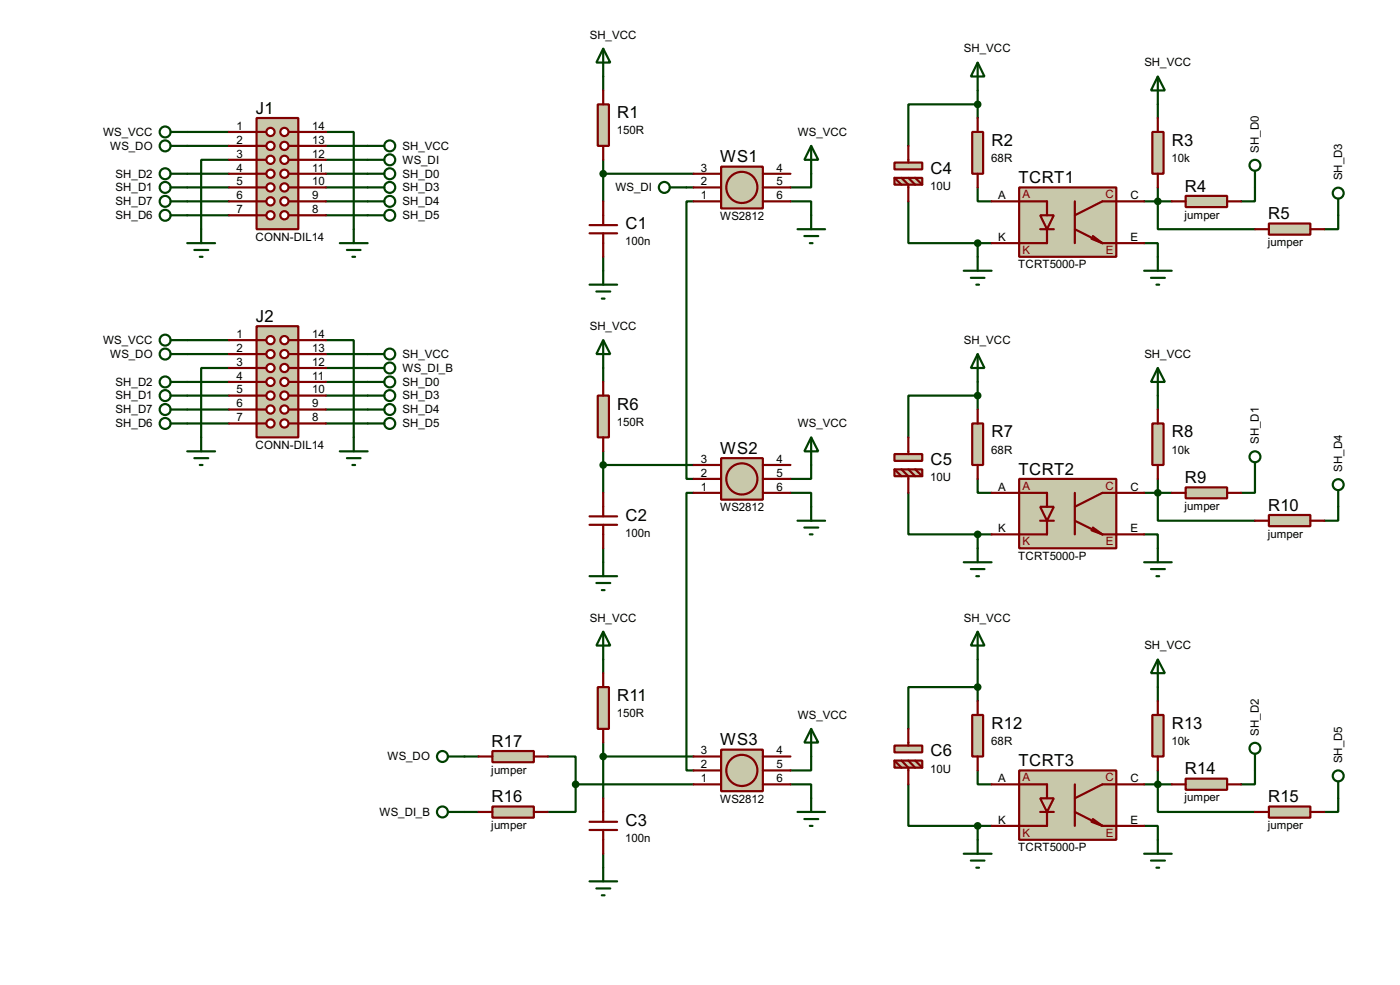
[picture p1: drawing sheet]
<svg xmlns="http://www.w3.org/2000/svg" width="256mm" height="180mm" viewBox="0 0 256 180" stroke-linecap="round" stroke-linejoin="round" font-family="sans-serif">
<g fill="none" stroke="#004000" stroke-width=".4">
<path d="M110.5 14v2.6M179.1 19.1h-12.7v7.6M179.1 16.6v5M212.1 19.1v2.5M34.3 31.8h7.7M34.3 34.3h7.7M34.3 36.9h7.7M34.3 24.2h7.7M34.3 26.7h7.7M34.3 39.4h7.7M42 29.3h-5.1v12.7M59.7 24.2h5.1v17.8"/>
<path d="M59.7 31.8h7.7M59.7 34.3h7.7M59.7 36.9h7.7M59.7 26.7h7.7M59.7 29.3h7.7M59.7 39.4h7.7M110.5 29.3v7.6M110.5 31.8h16.6M125.8 34.3h1.3M127.1 36.9h-1.3v50.8h1.3M144.8 36.9h3.8v2.5M148.6 31.8v2.5h-3.8"/>
<path d="M166.4 36.9v7.6h12.7M179.1 34.3v2.6h2.6M209.6 36.9h5.1M212.1 34.3v7.7h17.8M229.9 34.3v2.6h-2.5M245.2 39.4v2.6h-2.6M110.5 47v2.6M179.1 44.5v2.5M179.1 44.5h2.6M209.6 44.5h2.5v2.5M34.3 62.3h7.7M34.3 64.8h7.7"/>
<path d="M34.3 69.9h7.7M34.3 72.4h7.7M34.3 75h7.7M34.3 77.5h7.7M42 67.4h-5.1v12.7M59.7 62.3h5.1v17.8M59.7 64.8h7.7M59.7 69.9h7.7M59.7 67.4h7.7M59.7 72.4h7.7M59.7 75h7.7M59.7 77.5h7.7"/>
<path d="M110.5 67.4v2.5M179.1 72.4h-12.7v7.7M179.1 69.9v5.1M212.1 72.4v2.6M110.5 82.6v7.6M110.5 85.1h16.6M127.1 90.2h-1.3v50.8h1.3M144.8 90.2h3.8v2.6M148.6 85.1v2.6h-3.8M166.4 90.2v7.6h12.7M179.1 87.7v2.5h2.6M179.1 97.8v2.6"/>
<path d="M179.1 97.8h2.6M209.6 97.8h2.5v2.6M209.6 90.2h5.1M212.1 87.7v7.6h17.8M229.9 87.7v2.5h-2.5M245.2 92.8v2.5h-2.6M110.5 100.4v2.5M85.1 138.5h2.6M100.4 138.5h5.1v5.1M110.5 120.7v2.5M110.5 135.9v10.2M110.5 138.5h16.6"/>
<path d="M148.6 138.5v2.5h-3.8M179.1 125.8h-12.7v7.6M179.1 120.7v7.6M212.1 125.8v2.5M85.1 148.6h2.6M105.5 143.6v5h-5.1M105.5 143.6h21.6M110.5 156.3v2.5M144.8 143.6h3.8v2.5M166.4 143.6v7.6h12.7M179.1 141v2.6h2.6M179.1 151.2v2.5"/>
<path d="M179.1 151.2h2.6M209.6 151.2h2.5v2.5M209.6 143.6h5.1M212.1 141v7.6h17.8M229.9 141v2.6h-2.5M245.2 146.1v2.5h-2.6"/>
</g>
<path d="M132.1 30.5h7.7v7.7h-7.7z" fill="#c8c8aa" stroke="#800000" stroke-width=".4"/>
<circle cx="135.9" cy="34.3" r="2.85" fill="#c8c8aa" stroke="#800000" stroke-width=".4"/>
<path d="M110.5 36.9v4.3M127.1 31.8h5M127.1 34.3h5M127.1 36.9h5M139.8 31.8h5M139.8 34.3h5M139.8 36.9h5M108 42.7h5.1M108 41.2h5.1M110.5 42.7v4.3" fill="none" stroke="#800000" stroke-width=".4"/>
<g fill="none" stroke="#004000" stroke-width=".4">
<path d="M179.1 11.5l1.3 2.5h-2.5zM179.1 11.5v5.1M212.1 14l1.3 2.6h-2.5zM212.1 14v5.1M229.9 31.3v3M245.2 36.4v3M176.6 49.6h5.1M177.9 50.9h2.5M178.9 52.1h.5M179.1 47v2.6M209.6 49.6h5.1M210.9 50.9h2.5"/>
<path d="M211.9 52.1h.5M212.1 47v2.6"/>
<circle cx="229.9" cy="30.3" r="1"/>
<circle cx="245.1" cy="35.4" r="1"/>
</g>
<path d="M109.5 19.1h2.1v7.6h-2.1z" fill="#c8c8aa" stroke="#800000" stroke-width=".4"/>
<path d="M110.5 16.6v2.5M110.5 26.7v2.6" fill="none" stroke="#800000" stroke-width=".4"/>
<path d="M178.1 24.2h2v7.6h-2z" fill="#c8c8aa" stroke="#800000" stroke-width=".4"/>
<path d="M179.1 21.6v2.6M179.1 31.8v2.5" fill="none" stroke="#800000" stroke-width=".4"/>
<path d="M211.1 24.2h2.1v7.6h-2.1z" fill="#c8c8aa" stroke="#800000" stroke-width=".4"/>
<path d="M212.1 21.6v2.6M212.1 31.8v2.5" fill="none" stroke="#800000" stroke-width=".4"/>
<path d="M217.2 35.9h7.6v2h-7.6z" fill="#c8c8aa" stroke="#800000" stroke-width=".4"/>
<path d="M214.7 36.9h2.5M224.8 36.9h2.6" fill="none" stroke="#800000" stroke-width=".4"/>
<path d="M232.5 40.9h7.6v2.1h-7.6z" fill="#c8c8aa" stroke="#800000" stroke-width=".4"/>
<path d="M229.9 42h2.6M240.1 42h2.5" fill="none" stroke="#800000" stroke-width=".4"/>
<path d="M110.5 8.9l1.3 2.6h-2.5zM110.5 8.9v5.1M148.6 26.7l1.3 2.6h-2.5zM148.6 26.7v5.1M148.6 39.4v2.6M108 52.1h5.1M109.3 53.4h2.5M110.3 54.7h.5M110.5 49.6v2.5M146.1 42h5.1M147.4 43.2h2.5M148.4 44.5h.5" fill="none" stroke="#004000" stroke-width=".4"/>
<circle cx="110.5" cy="31.8" r=".5" fill="#004000" stroke="#004000" stroke-width=".4"/>
<path d="M132.1 83.9h7.7v7.6h-7.7z" fill="#c8c8aa" stroke="#800000" stroke-width=".4"/>
<circle cx="135.9" cy="87.7" r="2.85" fill="#c8c8aa" stroke="#800000" stroke-width=".4"/>
<path d="M108 96.1h5.1M108 94.5h5.1M110.5 90.2v4.3M110.5 96.1v4.3M127.1 85.1h5M127.1 87.7h5M127.1 90.2h5M139.8 85.1h5M139.8 87.7h5M139.8 90.2h5" fill="none" stroke="#800000" stroke-width=".4"/>
<path d="M109.5 72.4h2.1v7.7h-2.1z" fill="#c8c8aa" stroke="#800000" stroke-width=".4"/>
<path d="M110.5 69.9v2.5M110.5 80.1v2.5" fill="none" stroke="#800000" stroke-width=".4"/>
<g fill="none" stroke="#004000" stroke-width=".4">
<path d="M110.5 62.3l1.3 2.5h-2.5zM110.5 62.3v5.1M179.1 64.8l1.3 2.6h-2.5zM179.1 64.8v5.1M212.1 67.4l1.3 2.5h-2.5zM212.1 67.4v5M146.1 95.3h5.1M147.4 96.6h2.5M148.4 97.8h.5M148.6 80.1l1.3 2.5h-2.5zM148.6 80.1v5M148.6 92.8v2.5"/>
<path d="M229.9 84.6v3.1M245.2 89.7v3.1M108 105.5h5.1M109.3 106.7h2.5M110.3 108h.5M110.5 102.9v2.6M176.6 102.9h5.1M177.9 104.2h2.5M178.9 105.5h.5M179.1 100.4v2.5M209.6 102.9h5.1M210.9 104.2h2.5"/>
<path d="M211.9 105.5h.5M212.1 100.4v2.5"/>
<circle cx="229.9" cy="83.6" r="1"/>
<circle cx="245.1" cy="88.7" r="1"/>
</g>
<circle cx="110.5" cy="85.1" r=".5" fill="#004000" stroke="#004000" stroke-width=".4"/>
<path d="M178.1 77.5h2v7.6h-2z" fill="#c8c8aa" stroke="#800000" stroke-width=".4"/>
<path d="M179.1 75v2.5M179.1 85.1v2.6" fill="none" stroke="#800000" stroke-width=".4"/>
<path d="M211.1 77.5h2.1v7.6h-2.1z" fill="#c8c8aa" stroke="#800000" stroke-width=".4"/>
<path d="M212.1 75v2.5M212.1 85.1v2.6" fill="none" stroke="#800000" stroke-width=".4"/>
<path d="M217.2 89.2h7.6v2h-7.6z" fill="#c8c8aa" stroke="#800000" stroke-width=".4"/>
<path d="M214.7 90.2h2.5M224.8 90.2h2.6" fill="none" stroke="#800000" stroke-width=".4"/>
<path d="M232.5 94.3h7.6v2h-7.6z" fill="#c8c8aa" stroke="#800000" stroke-width=".4"/>
<path d="M229.9 95.3h2.6M240.1 95.3h2.5" fill="none" stroke="#800000" stroke-width=".4"/>
<path d="M132.1 137.2h7.7v7.6h-7.7z" fill="#c8c8aa" stroke="#800000" stroke-width=".4"/>
<circle cx="135.9" cy="141" r="2.85" fill="#c8c8aa" stroke="#800000" stroke-width=".4"/>
<path d="M127.1 138.5h5M139.8 138.5h5M108 151.9h5.1M108 150.4h5.1M110.5 146.1v4.3M110.5 151.9v4.4M127.1 141h5M127.1 143.6h5M139.8 141h5M139.8 143.6h5" fill="none" stroke="#800000" stroke-width=".4"/>
<path d="M109.5 125.8h2.1v7.6h-2.1z" fill="#c8c8aa" stroke="#800000" stroke-width=".4"/>
<path d="M110.5 123.2v2.6M110.5 133.4v2.5" fill="none" stroke="#800000" stroke-width=".4"/>
<g fill="none" stroke="#004000" stroke-width=".4">
<path d="M110.5 115.6l1.3 2.6h-2.5zM110.5 115.6v5.1M179.1 115.6l1.3 2.6h-2.5zM179.1 115.6v5.1M148.6 133.4l1.3 2.5h-2.5zM148.6 133.4v5.1M212.1 120.7l1.3 2.5h-2.5zM212.1 120.7v5.1M229.9 138v3M110.5 158.8v2.5M146.1 148.6h5.1M147.4 149.9h2.5"/>
<path d="M148.4 151.2h.5M148.6 146.1v2.5M176.6 156.3h5.1M177.9 157.5h2.5M178.9 158.8h.5M179.1 153.7v2.6M209.6 156.3h5.1M210.9 157.5h2.5M211.9 158.8h.5M212.1 153.7v2.6M245.2 143.1v3M108 161.3h5.1"/>
<path d="M109.3 162.6h2.5M110.3 163.9h.5"/>
<circle cx="229.9" cy="137" r="1"/>
<circle cx="245.1" cy="142" r="1"/>
</g>
<circle cx="110.5" cy="138.5" r=".5" fill="#004000" stroke="#004000" stroke-width=".4"/>
<path d="M178.1 130.9h2v7.6h-2z" fill="#c8c8aa" stroke="#800000" stroke-width=".4"/>
<path d="M179.1 128.3v2.6M179.1 138.5v2.5" fill="none" stroke="#800000" stroke-width=".4"/>
<path d="M211.1 130.9h2.1v7.6h-2.1z" fill="#c8c8aa" stroke="#800000" stroke-width=".4"/>
<path d="M212.1 128.3v2.6M212.1 138.5v2.5" fill="none" stroke="#800000" stroke-width=".4"/>
<path d="M217.2 142.5h7.6v2.1h-7.6z" fill="#c8c8aa" stroke="#800000" stroke-width=".4"/>
<path d="M214.7 143.6h2.5M224.8 143.6h2.6" fill="none" stroke="#800000" stroke-width=".4"/>
<path d="M232.5 147.6h7.6v2.1h-7.6z" fill="#c8c8aa" stroke="#800000" stroke-width=".4"/>
<path d="M229.9 148.6h2.6M240.1 148.6h2.5" fill="none" stroke="#800000" stroke-width=".4"/>
<g fill="none" stroke="#004000" stroke-width=".4">
<path d="M122.7 34.3h3.1M82.1 138.5h3"/>
<circle cx="121.7" cy="34.3" r="1"/>
<circle cx="81" cy="138.5" r="1"/>
</g>
<g fill="#c8c8aa" stroke="#800000" stroke-width=".4">
<path d="M163.9 29.8h5.1v1.2h-5.1z"/>
<path d="M163.9 32.6h5.1v1.2h-5.1z"/>
</g>
<path d="M163.9 32.6l1.3 1.2M165.2 32.6l1.2 1.2v3.1M166.4 26.7v3.1M166.4 32.6l1.3 1.2M167.7 32.6l1.3 1.2" fill="none" stroke="#800000" stroke-width=".4"/>
<circle cx="179.1" cy="19.1" r=".5" fill="#004000" stroke="#004000" stroke-width=".4"/>
<g fill="#c8c8aa" stroke="#800000" stroke-width=".4">
<path d="M163.9 83.1h5.1v1.3h-5.1z"/>
<path d="M163.9 85.9h5.1v1.3h-5.1z"/>
</g>
<path d="M163.9 85.9l1.3 1.3M165.2 85.9l1.2 1.3v3M166.4 80.1v3M166.4 85.9l1.3 1.3M167.7 85.9l1.3 1.3" fill="none" stroke="#800000" stroke-width=".4"/>
<circle cx="179.1" cy="72.4" r=".5" fill="#004000" stroke="#004000" stroke-width=".4"/>
<g fill="#c8c8aa" stroke="#800000" stroke-width=".4">
<path d="M163.9 136.5h5.1v1.2h-5.1z"/>
<path d="M163.9 139.2h5.1v1.3h-5.1z"/>
</g>
<path d="M163.9 139.2l1.3 1.3M165.2 139.2l1.2 1.3v3.1M166.4 133.4v3.1M166.4 139.2l1.3 1.3M167.7 139.2l1.3 1.3" fill="none" stroke="#800000" stroke-width=".4"/>
<circle cx="179.1" cy="125.8" r=".5" fill="#004000" stroke="#004000" stroke-width=".4"/>
<path d="M186.7 34.3h17.8v12.7h-17.8z" fill="#c8c8aa" stroke="#800000" stroke-width=".4"/>
<path d="M190.6 39.4h2.5l-1.3 2.6z" fill="#c8c8aa" stroke="#800000" stroke-width=".4"/>
<path d="M181.7 36.9h10.1v2.5M196.9 36.9v7.6M209.6 36.9h-7.6l-5.1 2.5M190.6 42h2.5M191.8 42v2.5h-10.1M196.9 42l5.1 2.5M200 43.7l2 .8M200.2 43.2l1.8 1.3M202 44.5h7.6" fill="none" stroke="#800000" stroke-width=".4"/>
<path d="M186.7 87.7h17.8v12.7h-17.8z" fill="#c8c8aa" stroke="#800000" stroke-width=".4"/>
<path d="M190.6 92.8h2.5l-1.3 2.5z" fill="#c8c8aa" stroke="#800000" stroke-width=".4"/>
<path d="M181.7 90.2h10.1v2.6M190.6 95.3h2.5M191.8 95.3v2.5h-10.1M196.9 90.2v7.6M196.9 95.3l5.1 2.5M200 97.1l2 .7M200.2 96.6l1.8 1.2M202 97.8h7.6M209.6 90.2h-7.6l-5.1 2.6" fill="none" stroke="#800000" stroke-width=".4"/>
<path d="M186.7 141h17.8v12.7h-17.8z" fill="#c8c8aa" stroke="#800000" stroke-width=".4"/>
<path d="M190.6 146.1h2.5l-1.3 2.5z" fill="#c8c8aa" stroke="#800000" stroke-width=".4"/>
<path d="M181.7 143.6h10.1v2.5M190.6 148.6h2.5M191.8 148.6v2.6h-10.1M196.9 143.6v7.6M196.9 148.6l5.1 2.6M200 150.4l2 .8M200.2 149.9l1.8 1.3M202 151.2h7.6M209.6 143.6h-7.6l-5.1 2.5" fill="none" stroke="#800000" stroke-width=".4"/>
<g fill="#004000" stroke="#004000" stroke-width=".4">
<circle cx="179.1" cy="151.2" r=".5"/>
<circle cx="212.1" cy="143.6" r=".5"/>
<circle cx="179.1" cy="97.8" r=".5"/>
<circle cx="212.1" cy="90.2" r=".5"/>
<circle cx="179.1" cy="44.5" r=".5"/>
<circle cx="212.1" cy="36.9" r=".5"/>
</g>
<path d="M90.2 137.5h7.6v2h-7.6z" fill="#c8c8aa" stroke="#800000" stroke-width=".4"/>
<path d="M87.7 138.5h2.5M97.8 138.5h2.6" fill="none" stroke="#800000" stroke-width=".4"/>
<path d="M90.2 147.6h7.6v2.1h-7.6z" fill="#c8c8aa" stroke="#800000" stroke-width=".4"/>
<path d="M87.7 148.6h2.5M97.8 148.6h2.6" fill="none" stroke="#800000" stroke-width=".4"/>
<g fill="none" stroke="#004000" stroke-width=".4">
<path d="M31.3 24.2h3M31.3 26.7h3M31.3 31.8h3M31.3 34.3h3M31.3 36.9h3M67.4 29.3h3M67.4 26.7h3M67.4 31.8h3M67.4 34.3h3M67.4 36.9h3M82.1 148.6h3"/>
<circle cx="30.2" cy="31.8" r="1"/>
<circle cx="30.2" cy="34.3" r="1"/>
<circle cx="30.2" cy="26.7" r="1"/>
<circle cx="30.2" cy="36.9" r="1"/>
<circle cx="30.2" cy="24.2" r="1"/>
<circle cx="71.4" cy="29.3" r="1"/>
<circle cx="71.4" cy="26.7" r="1"/>
<circle cx="71.4" cy="36.9" r="1"/>
<circle cx="71.4" cy="34.3" r="1"/>
<circle cx="71.4" cy="31.8" r="1"/>
<circle cx="81" cy="148.6" r="1"/>
</g>
<circle cx="105.4" cy="143.6" r=".5" fill="#004000" stroke="#004000" stroke-width=".4"/>
<path d="M47 21.6h7.7v20.4h-7.7z" fill="#c8c8aa" stroke="#800000" stroke-width=".4"/>
<path d="M47 24.2h1.8" fill="none" stroke="#800000" stroke-width=".4"/>
<circle cx="49.5" cy="24.2" r=".75" fill="#feffff" stroke="#800000" stroke-width=".4"/>
<path d="M47 26.7h1.8" fill="none" stroke="#800000" stroke-width=".4"/>
<circle cx="49.5" cy="26.7" r=".75" fill="#feffff" stroke="#800000" stroke-width=".4"/>
<path d="M47 29.3h1.8" fill="none" stroke="#800000" stroke-width=".4"/>
<circle cx="49.5" cy="29.3" r=".75" fill="#feffff" stroke="#800000" stroke-width=".4"/>
<path d="M47 31.8h1.8" fill="none" stroke="#800000" stroke-width=".4"/>
<circle cx="49.5" cy="31.8" r=".75" fill="#feffff" stroke="#800000" stroke-width=".4"/>
<path d="M52.9 24.2h1.8" fill="none" stroke="#800000" stroke-width=".4"/>
<circle cx="52.1" cy="24.2" r=".75" fill="#feffff" stroke="#800000" stroke-width=".4"/>
<path d="M52.9 26.7h1.8" fill="none" stroke="#800000" stroke-width=".4"/>
<circle cx="52.1" cy="26.7" r=".75" fill="#feffff" stroke="#800000" stroke-width=".4"/>
<path d="M52.9 29.3h1.8" fill="none" stroke="#800000" stroke-width=".4"/>
<circle cx="52.1" cy="29.3" r=".75" fill="#feffff" stroke="#800000" stroke-width=".4"/>
<path d="M52.9 31.8h1.8" fill="none" stroke="#800000" stroke-width=".4"/>
<circle cx="52.1" cy="31.8" r=".75" fill="#feffff" stroke="#800000" stroke-width=".4"/>
<path d="M47 34.3h1.8" fill="none" stroke="#800000" stroke-width=".4"/>
<circle cx="49.5" cy="34.3" r=".75" fill="#feffff" stroke="#800000" stroke-width=".4"/>
<path d="M52.9 34.3h1.8" fill="none" stroke="#800000" stroke-width=".4"/>
<circle cx="52.1" cy="34.3" r=".75" fill="#feffff" stroke="#800000" stroke-width=".4"/>
<path d="M47 36.9h1.8" fill="none" stroke="#800000" stroke-width=".4"/>
<circle cx="49.5" cy="36.9" r=".75" fill="#feffff" stroke="#800000" stroke-width=".4"/>
<path d="M52.9 36.9h1.8" fill="none" stroke="#800000" stroke-width=".4"/>
<circle cx="52.1" cy="36.9" r=".75" fill="#feffff" stroke="#800000" stroke-width=".4"/>
<path d="M47 39.4h1.8" fill="none" stroke="#800000" stroke-width=".4"/>
<circle cx="49.5" cy="39.4" r=".75" fill="#feffff" stroke="#800000" stroke-width=".4"/>
<path d="M52.9 39.4h1.8" fill="none" stroke="#800000" stroke-width=".4"/>
<circle cx="52.1" cy="39.4" r=".75" fill="#feffff" stroke="#800000" stroke-width=".4"/>
<g fill="none" stroke="#800000" stroke-width=".4">
<path d="M42 24.2h5M42 26.7h5M42 29.3h5M42 31.8h5M42 34.3h5M42 36.9h5M42 39.4h5M54.7 24.2h5M54.7 26.7h5M54.7 29.3h5M54.7 31.8h5M54.7 34.3h5"/>
<path d="M54.7 36.9h5M54.7 39.4h5"/>
</g>
<g fill="none" stroke="#004000" stroke-width=".4">
<path d="M31.3 39.4h3M67.4 39.4h3M34.3 44.5h5.1M35.6 45.8h2.6M36.6 47h.5M36.9 42v2.5M62.3 44.5h5.1M63.6 45.8h2.5M64.6 47h.5M64.8 42v2.5M31.3 62.3h3M31.3 64.8h3"/>
<path d="M31.3 69.9h3M31.3 72.4h3M31.3 75h3M67.4 67.4h3M67.4 64.8h3M67.4 69.9h3M67.4 72.4h3M67.4 75h3"/>
<circle cx="30.2" cy="39.4" r="1"/>
<circle cx="71.4" cy="39.4" r="1"/>
<circle cx="30.2" cy="64.8" r="1"/>
<circle cx="30.2" cy="72.4" r="1"/>
<circle cx="30.2" cy="75" r="1"/>
<circle cx="30.2" cy="62.3" r="1"/>
<circle cx="30.2" cy="69.9" r="1"/>
<circle cx="71.4" cy="64.8" r="1"/>
<circle cx="71.4" cy="67.4" r="1"/>
<circle cx="71.4" cy="75" r="1"/>
<circle cx="71.4" cy="72.4" r="1"/>
<circle cx="71.4" cy="69.9" r="1"/>
</g>
<path d="M47 59.7h7.7v20.4h-7.7z" fill="#c8c8aa" stroke="#800000" stroke-width=".4"/>
<path d="M47 62.3h1.8" fill="none" stroke="#800000" stroke-width=".4"/>
<circle cx="49.5" cy="62.3" r=".75" fill="#feffff" stroke="#800000" stroke-width=".4"/>
<path d="M47 64.8h1.8" fill="none" stroke="#800000" stroke-width=".4"/>
<circle cx="49.5" cy="64.8" r=".75" fill="#feffff" stroke="#800000" stroke-width=".4"/>
<path d="M47 67.4h1.8" fill="none" stroke="#800000" stroke-width=".4"/>
<circle cx="49.5" cy="67.4" r=".75" fill="#feffff" stroke="#800000" stroke-width=".4"/>
<path d="M47 69.9h1.8" fill="none" stroke="#800000" stroke-width=".4"/>
<circle cx="49.5" cy="69.9" r=".75" fill="#feffff" stroke="#800000" stroke-width=".4"/>
<path d="M52.9 62.3h1.8" fill="none" stroke="#800000" stroke-width=".4"/>
<circle cx="52.1" cy="62.3" r=".75" fill="#feffff" stroke="#800000" stroke-width=".4"/>
<path d="M52.9 64.8h1.8" fill="none" stroke="#800000" stroke-width=".4"/>
<circle cx="52.1" cy="64.8" r=".75" fill="#feffff" stroke="#800000" stroke-width=".4"/>
<path d="M52.9 67.4h1.8" fill="none" stroke="#800000" stroke-width=".4"/>
<circle cx="52.1" cy="67.4" r=".75" fill="#feffff" stroke="#800000" stroke-width=".4"/>
<path d="M52.9 69.9h1.8" fill="none" stroke="#800000" stroke-width=".4"/>
<circle cx="52.1" cy="69.9" r=".75" fill="#feffff" stroke="#800000" stroke-width=".4"/>
<path d="M47 72.4h1.8" fill="none" stroke="#800000" stroke-width=".4"/>
<circle cx="49.5" cy="72.4" r=".75" fill="#feffff" stroke="#800000" stroke-width=".4"/>
<path d="M52.9 72.4h1.8" fill="none" stroke="#800000" stroke-width=".4"/>
<circle cx="52.1" cy="72.4" r=".75" fill="#feffff" stroke="#800000" stroke-width=".4"/>
<path d="M47 75h1.8" fill="none" stroke="#800000" stroke-width=".4"/>
<circle cx="49.5" cy="75" r=".75" fill="#feffff" stroke="#800000" stroke-width=".4"/>
<path d="M52.9 75h1.8" fill="none" stroke="#800000" stroke-width=".4"/>
<circle cx="52.1" cy="75" r=".75" fill="#feffff" stroke="#800000" stroke-width=".4"/>
<path d="M47 77.5h1.8" fill="none" stroke="#800000" stroke-width=".4"/>
<circle cx="49.5" cy="77.5" r=".75" fill="#feffff" stroke="#800000" stroke-width=".4"/>
<path d="M52.9 77.5h1.8" fill="none" stroke="#800000" stroke-width=".4"/>
<circle cx="52.1" cy="77.5" r=".75" fill="#feffff" stroke="#800000" stroke-width=".4"/>
<g fill="none" stroke="#800000" stroke-width=".4">
<path d="M42 62.3h5M42 64.8h5M42 67.4h5M42 69.9h5M42 72.4h5M42 75h5M42 77.5h5M54.7 62.3h5M54.7 64.8h5M54.7 67.4h5M54.7 69.9h5M54.7 72.4h5"/>
<path d="M54.7 75h5M54.7 77.5h5"/>
</g>
<g fill="none" stroke="#004000" stroke-width=".4">
<path d="M31.3 77.5h3M67.4 77.5h3M34.3 82.6h5.1M35.6 83.9h2.6M36.6 85.1h.5M36.9 80.1v2.5M62.3 82.6h5.1M63.6 83.9h2.5M64.6 85.1h.5M64.8 80.1v2.5"/>
<circle cx="30.2" cy="77.5" r="1"/>
<circle cx="71.4" cy="77.5" r="1"/>
</g>
<g font-size="3.4">
<text x="46.9" y="20.8">J1</text>
<text x="113.1" y="21.7">R1</text>
<text x="132" y="29.7">WS1</text>
<text x="181.7" y="26.7">R2</text>
<text x="214.7" y="26.7">R3</text>
<text x="170.5" y="31.8">C4</text>
<text x="186.6" y="33.5">TCRT1</text>
<text x="217.1" y="35.1">R4</text>
<text x="114.6" y="42">C1</text>
<text x="232.3" y="40.1">R5</text>
<text x="46.9" y="58.9">J2</text>
<text x="113.1" y="75">R6</text>
<text x="132" y="83.1">WS2</text>
<text x="181.7" y="80.1">R7</text>
<text x="214.7" y="80.1">R8</text>
<text x="170.5" y="85.2">C5</text>
<text x="186.6" y="86.9">TCRT2</text>
<text x="217.1" y="88.4">R9</text>
<text x="114.6" y="95.3">C2</text>
<text x="232.3" y="93.5">R10</text>
<text x="113.1" y="128.3">R11</text>
<text x="90.1" y="136.7">R17</text>
<text x="132" y="136.4">WS3</text>
<text x="181.7" y="133.4">R12</text>
<text x="214.7" y="133.4">R13</text>
<text x="170.5" y="138.5">C6</text>
<text x="186.6" y="140.2">TCRT3</text>
<text x="217.1" y="141.7">R14</text>
<text x="90.1" y="146.8">R16</text>
<text x="232.3" y="146.8">R15</text>
<text x="114.6" y="151.2">C3</text>
</g>
<g font-size="2.4">
<text x="108" y="7.1">SH_VCC</text>
<text x="176.6" y="9.6">SH_VCC</text>
<text x="209.6" y="12.2">SH_VCC</text>
<text x="43.4" y="23.8">1</text>
<text x="57.2" y="23.8">14</text>
<text x="18.9" y="24.9">WS_VCC</text>
<text x="20.2" y="27.4">WS_DO</text>
<text x="43.4" y="26.3">2</text>
<text x="43.4" y="28.9">3</text>
<text x="57.2" y="26.3">13</text>
<text x="57.2" y="28.9">12</text>
<text x="73.7" y="30">WS_DI</text>
<text x="73.7" y="27.4">SH_VCC</text>
<text x="113" y="24.6">150R</text>
<text x="146.1" y="24.9">WS_VCC</text>
<text x="181.6" y="29.6">68R</text>
<text x="214.6" y="29.6">10k</text>
<text x="230.6" y="27.9" transform="rotate(-90 230.6 27.9)">SH_D0</text>
<text x="21.2" y="32.5">SH_D2</text>
<text x="21.2" y="35">SH_D1</text>
<text x="43.4" y="31.4">4</text>
<text x="43.4" y="33.9">5</text>
<text x="57.2" y="31.4">11</text>
<text x="57.2" y="33.9">10</text>
<text x="73.7" y="32.5">SH_D0</text>
<text x="73.7" y="35">SH_D3</text>
<text x="112.7" y="35">WS_DI</text>
<text x="128.4" y="33.9">2</text>
<text x="128.4" y="31.4">3</text>
<text x="142.3" y="31.4">4</text>
<text x="142.3" y="33.9">5</text>
<text x="170.4" y="34.7">10U</text>
<text x="245.9" y="33" transform="rotate(-90 245.9 33)">SH_D3</text>
<text x="21.2" y="37.6">SH_D7</text>
<text x="21.2" y="40.1">SH_D6</text>
<text x="43.4" y="36.5">6</text>
<text x="43.4" y="39">7</text>
<text x="57.2" y="36.5">9</text>
<text x="57.2" y="39">8</text>
<text x="73.7" y="37.6">SH_D4</text>
<text x="73.7" y="40.1">SH_D5</text>
<text x="128.4" y="36.5">1</text>
<text x="131.9" y="40.2">WS2812</text>
<text x="142.3" y="36.5">6</text>
<text x="182.8" y="36.5">A</text>
<text x="207.1" y="36.5">C</text>
<text x="217" y="40">jumper</text>
<text x="46.8" y="44.1">CONN-DIL14</text>
<text x="114.6" y="44.9">100n</text>
<text x="182.8" y="44.1">K</text>
<text x="207.1" y="44.1">E</text>
<text x="232.3" y="45.1">jumper</text>
<text x="186.5" y="49.1">TCRT5000-P</text>
<text x="18.9" y="63">WS_VCC</text>
<text x="20.2" y="65.5">WS_DO</text>
<text x="43.4" y="61.9">1</text>
<text x="43.4" y="64.4">2</text>
<text x="57.2" y="61.9">14</text>
<text x="57.2" y="64.4">13</text>
<text x="73.7" y="65.5">SH_VCC</text>
<text x="108" y="60.4">SH_VCC</text>
<text x="176.6" y="63">SH_VCC</text>
<text x="209.6" y="65.5">SH_VCC</text>
<text x="21.2" y="70.6">SH_D2</text>
<text x="43.4" y="67">3</text>
<text x="43.4" y="69.5">4</text>
<text x="43.4" y="72">5</text>
<text x="57.2" y="67">12</text>
<text x="57.2" y="69.5">11</text>
<text x="57.2" y="72">10</text>
<text x="73.7" y="68.1">WS_DI_B</text>
<text x="73.7" y="70.6">SH_D0</text>
<text x="21.2" y="73.1">SH_D1</text>
<text x="21.2" y="75.7">SH_D7</text>
<text x="43.4" y="74.6">6</text>
<text x="43.4" y="77.1">7</text>
<text x="57.2" y="74.6">9</text>
<text x="57.2" y="77.1">8</text>
<text x="73.7" y="73.1">SH_D3</text>
<text x="73.7" y="75.7">SH_D4</text>
<text x="113" y="78">150R</text>
<text x="21.2" y="78.2">SH_D6</text>
<text x="46.8" y="82.2">CONN-DIL14</text>
<text x="73.7" y="78.2">SH_D5</text>
<text x="146.1" y="78.2">WS_VCC</text>
<text x="181.6" y="83">68R</text>
<text x="214.6" y="83">10k</text>
<text x="230.6" y="81.3" transform="rotate(-90 230.6 81.3)">SH_D1</text>
<text x="128.4" y="87.3">2</text>
<text x="128.4" y="89.8">1</text>
<text x="128.4" y="84.7">3</text>
<text x="142.3" y="84.7">4</text>
<text x="142.3" y="87.3">5</text>
<text x="142.3" y="89.8">6</text>
<text x="170.4" y="88.1">10U</text>
<text x="182.8" y="89.8">A</text>
<text x="207.1" y="89.8">C</text>
<text x="245.9" y="86.4" transform="rotate(-90 245.9 86.4)">SH_D4</text>
<text x="131.9" y="93.6">WS2812</text>
<text x="217" y="93.3">jumper</text>
<text x="114.6" y="98.2">100n</text>
<text x="182.8" y="97.4">K</text>
<text x="207.1" y="97.4">E</text>
<text x="232.3" y="98.4">jumper</text>
<text x="186.5" y="102.5">TCRT5000-P</text>
<text x="108" y="113.8">SH_VCC</text>
<text x="176.6" y="113.8">SH_VCC</text>
<text x="209.6" y="118.9">SH_VCC</text>
<text x="113" y="131.3">150R</text>
<text x="146.1" y="131.6">WS_VCC</text>
<text x="181.6" y="136.4">68R</text>
<text x="214.6" y="136.4">10k</text>
<text x="230.6" y="134.6" transform="rotate(-90 230.6 134.6)">SH_D2</text>
<text x="71" y="139.2">WS_DO</text>
<text x="90" y="141.6">jumper</text>
<text x="128.4" y="140.6">2</text>
<text x="128.4" y="143.2">1</text>
<text x="128.4" y="138.1">3</text>
<text x="142.3" y="138.1">4</text>
<text x="142.3" y="140.6">5</text>
<text x="142.3" y="143.2">6</text>
<text x="170.4" y="141.5">10U</text>
<text x="182.8" y="143.2">A</text>
<text x="207.1" y="143.2">C</text>
<text x="245.9" y="139.7" transform="rotate(-90 245.9 139.7)">SH_D5</text>
<text x="69.5" y="149.3">WS_DI_B</text>
<text x="131.9" y="146.9">WS2812</text>
<text x="217" y="146.7">jumper</text>
<text x="90" y="151.8">jumper</text>
<text x="114.6" y="154.2">100n</text>
<text x="182.8" y="150.8">K</text>
<text x="186.5" y="155.8">TCRT5000-P</text>
<text x="207.1" y="150.8">E</text>
<text x="232.3" y="151.8">jumper</text>
</g>
<g font-size="2.4" fill="#800000">
<text x="187.3" y="36.3">A</text>
<text x="202.5" y="36.3">C</text>
<text x="187.3" y="46.5">K</text>
<text x="202.6" y="46.5">E</text>
<text x="187.3" y="89.6">A</text>
<text x="202.5" y="89.6">C</text>
<text x="187.3" y="99.8">K</text>
<text x="202.6" y="99.8">E</text>
<text x="187.3" y="143">A</text>
<text x="202.5" y="143">C</text>
<text x="187.3" y="153.2">K</text>
<text x="202.6" y="153.2">E</text>
</g>
</svg>
